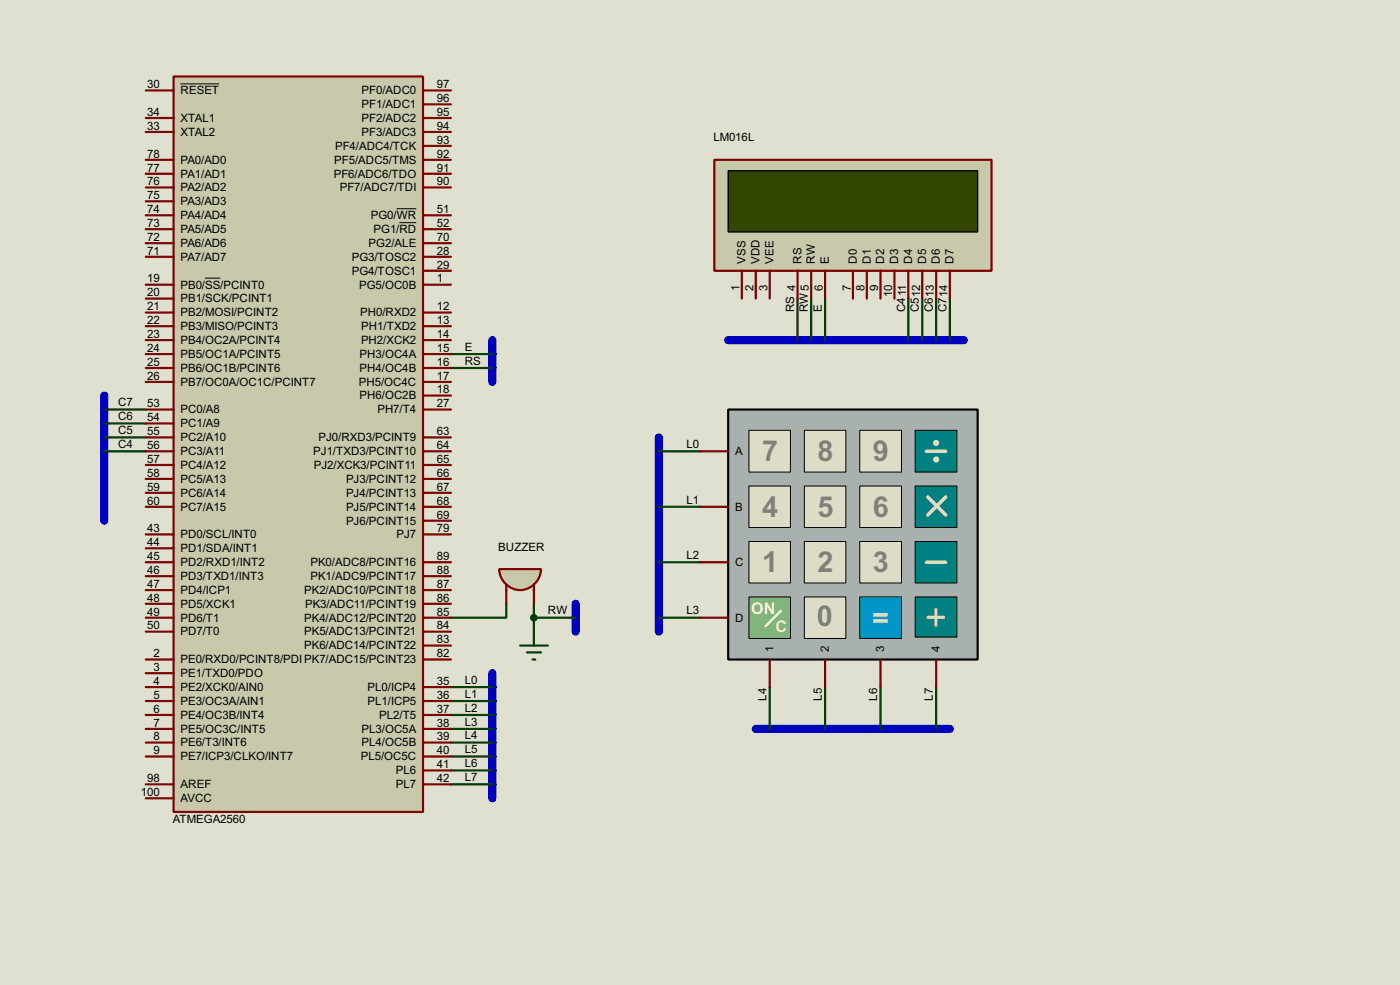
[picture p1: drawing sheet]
<svg xmlns="http://www.w3.org/2000/svg" width="256mm" height="180mm" viewBox="0 0 256 180" stroke-linecap="round" stroke-linejoin="round" font-family="sans-serif">
<path d="M0 0h256.5v180.3h-256.5z" fill="#e0e0d0"/>
<path d="M19.1 72.4v22.9M90.2 62.3v7.6M133.4 62.3h43.2M120.7 80.1v35.5M105.5 110.5v5.1M90.2 123.2v22.9M138.5 133.4h35.5" fill="none" stroke="#0000c0" stroke-width="1.5"/>
<g fill="none" stroke="#004000" stroke-width=".4">
<path d="M146.1 54.7v7.6M148.6 54.7v7.6M151.2 54.7v7.6M166.4 54.7v7.6M169 54.7v7.6M171.5 54.7v7.6M174 54.7v7.6M19.1 75h7.6M19.1 77.5h7.6M82.6 64.8h7.6M82.6 67.4h7.6M19.1 82.6h7.6"/>
<path d="M19.1 80.1h7.6M120.7 82.6h7.6M120.7 92.8h7.6M92.8 110.5v2.6h-10.2M97.8 113.1h7.7M97.8 110.5v5.1M120.7 102.9h7.6M120.7 113.1h7.6M82.6 125.8h7.6M82.6 128.3h7.6M82.6 130.9h7.6M82.6 133.4h7.6"/>
<path d="M82.6 135.9h7.6M82.6 138.5h7.6M141 125.8v7.6M151.2 125.8v7.6M161.3 125.8v7.6M171.5 125.8v7.6M82.6 141h7.6M82.6 143.6h7.6"/>
</g>
<path d="M31.8 14h45.7v134.6h-45.7z" fill="#c8c8aa" stroke="#800000" stroke-width=".4"/>
<g fill="none" stroke="#800000" stroke-width=".4">
<path d="M26.7 16.6h5.1M77.5 16.6h5.1M77.5 19.1h5.1M26.7 24.2h5.1M26.7 21.6h5.1M26.7 39.4h5.1M26.7 36.9h5.1M26.7 34.3h5.1M26.7 31.8h5.1M26.7 29.3h5.1M77.5 24.2h5.1M77.5 21.6h5.1"/>
<path d="M77.5 39.4h5.1M77.5 34.3h5.1M77.5 31.8h5.1M77.5 29.3h5.1M77.5 26.7h5.1M26.7 52.1h5.1M26.7 57.2h5.1M26.7 59.7h5.1M26.7 54.7h5.1M26.7 47h5.1M26.7 42h5.1M26.7 44.5h5.1"/>
<path d="M77.5 52.1h5.1M77.5 57.2h5.1M77.5 59.7h5.1M77.5 47h5.1M77.5 49.6h5.1M77.5 42h5.1M77.5 44.5h5.1M26.7 62.3h5.1M26.7 64.8h5.1M26.7 67.4h5.1M26.7 69.9h5.1M26.7 75h5.1"/>
<path d="M26.7 77.5h5.1M77.5 62.3h5.1M77.5 64.8h5.1M77.5 67.4h5.1M77.5 69.9h5.1M77.5 72.4h5.1M77.5 75h5.1M26.7 97.8h5.1M26.7 80.1h5.1M26.7 82.6h5.1M26.7 85.1h5.1M26.7 87.7h5.1"/>
<path d="M26.7 90.2h5.1M26.7 92.8h5.1M77.5 97.8h5.1M77.5 80.1h5.1M77.5 82.6h5.1M77.5 85.1h5.1M77.5 87.7h5.1M77.5 90.2h5.1M77.5 92.8h5.1M77.5 95.3h5.1M26.7 100.4h5.1M26.7 102.9h5.1"/>
<path d="M26.7 105.5h5.1M26.7 108h5.1M26.7 110.5h5.1M26.7 113.1h5.1M26.7 115.6h5.1M77.5 102.9h5.1M77.5 105.5h5.1M77.5 108h5.1M77.5 110.5h5.1M77.5 113.1h5.1M77.5 115.6h5.1M77.5 118.2h5.1"/>
<path d="M26.7 120.7h5.1M26.7 123.2h5.1M26.7 125.8h5.1M26.7 128.3h5.1M26.7 130.9h5.1M26.7 133.4h5.1M26.7 135.9h5.1M26.7 138.5h5.1M77.5 120.7h5.1M77.5 125.8h5.1M77.5 128.3h5.1M77.5 130.9h5.1"/>
<path d="M77.5 133.4h5.1M77.5 135.9h5.1M77.5 138.5h5.1M26.7 143.6h5.1M26.7 146.1h5.1M77.5 141h5.1M77.5 143.6h5.1"/>
</g>
<path d="M33.1 15.4h7.1M72.7 38.2h3.6M37.6 50.9h2.8M73.2 40.8h3.1" fill="none" stroke="#000" stroke-width=".18"/>
<path d="M130.9 29.3h50.8v20.3h-50.8z" fill="#c8c8aa" stroke="#800000" stroke-width=".4"/>
<path d="M133.4 31.3h45.7v11.2h-45.7z" fill="#324600" stroke="#000" stroke-width=".25"/>
<g fill="none" stroke="#800000" stroke-width=".4">
<path d="M135.9 49.6v5.1M138.5 49.6v5.1M141 49.6v5.1M146.1 49.6v5.1M148.6 49.6v5.1M151.2 49.6v5.1M156.3 49.6v5.1M158.8 49.6v5.1M161.3 49.6v5.1M163.9 49.6v5.1M166.4 49.6v5.1M169 49.6v5.1"/>
<path d="M171.5 49.6v5.1M174 49.6v5.1"/>
</g>
<path d="M133.4 75h45.7v45.7h-45.7z" fill="#a9b1af" stroke="#000" stroke-width=".4"/>
<g fill="#dedcc7" stroke="#000" stroke-width=".18">
<path d="M137.2 78.8h7.6v7.6h-7.6z"/>
<path d="M147.4 78.8h7.6v7.6h-7.6z"/>
<path d="M157.5 78.8h7.7v7.6h-7.7z"/>
</g>
<path d="M167.7 78.8h7.6v7.6h-7.6z" fill="#008080" stroke="#000" stroke-width=".18"/>
<g fill="#dedcc7" stroke="#000" stroke-width=".18">
<path d="M137.2 89h7.6v7.6h-7.6z"/>
<path d="M147.4 89h7.6v7.6h-7.6z"/>
<path d="M157.5 89h7.7v7.6h-7.7z"/>
</g>
<path d="M167.7 89h7.6v7.6h-7.6z" fill="#008080" stroke="#000" stroke-width=".18"/>
<g fill="#dedcc7" stroke="#000" stroke-width=".18">
<path d="M137.2 99.1h7.6v7.6h-7.6z"/>
<path d="M147.4 99.1h7.6v7.6h-7.6z"/>
<path d="M157.5 99.1h7.7v7.6h-7.7z"/>
</g>
<path d="M157.5 109.3h7.7v7.6h-7.7z" fill="#0197c9" stroke="#000" stroke-width=".18"/>
<path d="M167.7 99.1h7.6v7.6h-7.6z" fill="#008080" stroke="#000" stroke-width=".18"/>
<path d="M169.7 82.6h3.6M173.3 91l-3.3 3.3M169.7 102.9h3.6" fill="none" stroke="#dedcc7" stroke-width=".65"/>
<g fill="#c8c8aa" stroke="#dedcc7" stroke-width=".65">
<circle cx="171.5" cy="81.1" r=".25"/>
<circle cx="171.5" cy="84.1" r=".25"/>
</g>
<path d="M167.7 109.3h7.6v7.3h-7.6z" fill="#008080" stroke="#000" stroke-width=".18"/>
<path d="M170 91l3.3 3.3" fill="none" stroke="#dedcc7" stroke-width=".65"/>
<path d="M137.2 109.3h7.6v7.6h-7.6z" fill="#81b57d" stroke="#000" stroke-width=".18"/>
<path d="M143.1 111.8l-2.8 2.8" fill="none" stroke="#fafbdb" stroke-width=".45"/>
<path d="M147.4 109.3h7.6v7.6h-7.6z" fill="#dedcc7" stroke="#000" stroke-width=".18"/>
<path d="M128.3 82.6h5.1M128.3 92.8h5.1M128.3 102.9h5.1M128.3 113.1h5.1M141 120.7v5.1M151.2 120.7v5.1M161.3 120.7v5.1M171.5 120.7v5.1" fill="none" stroke="#800000" stroke-width=".4"/>
<path d="M91.5 104.2h7.6a3.8 3.8 0 0 1-3.8 3.8 3.8 3.8 0 0 1-3.8-3.8z" fill-rule="evenodd" fill="#c8c8aa" stroke="#800000" stroke-width=".4"/>
<path d="M92.8 107v3.5M97.8 107v3.5" fill="none" stroke="#800000" stroke-width=".4"/>
<path d="M95.3 118.2h5.1M96.6 119.4h2.5M97.8 115.6v2.6M97.6 120.7h.5" fill="none" stroke="#004000" stroke-width=".4"/>
<circle cx="97.8" cy="113.1" r=".5" fill="#004000" stroke="#004000" stroke-width=".4"/>
<text font-size="7.9" x="169.5" y="115.5">+</text>
<g font-size="5.9" fill="#808080">
<text x="139.6" y="84.4">7</text>
<text x="149.8" y="84.4">8</text>
<text x="159.9" y="84.4">9</text>
<text x="139.6" y="94.5">4</text>
<text x="149.8" y="94.5">5</text>
<text x="159.9" y="94.5">6</text>
<text x="139.6" y="104.7">1</text>
<text x="149.8" y="104.7">2</text>
<text x="159.9" y="104.7">3</text>
<text x="149.7" y="114.5">0</text>
</g>
<text font-size="5.9" fill="#dedcc7" x="159.8" y="114.9">=</text>
<text font-size="3.3" fill="#fafbdb" x="137.6" y="112.3">ON</text>
<text font-size="3.3" fill="#eff2c4" x="142" y="115.6">C</text>
<g font-size="2.4">
<text x="27" y="16.2">30</text>
<text x="33.1" y="17.3">RESET</text>
<text x="66.2" y="17.3">PF0/ADC0</text>
<text x="80.1" y="16.2">97</text>
<text x="27" y="23.8">33</text>
<text x="27" y="21.2">34</text>
<text x="33.1" y="22.3">XTAL1</text>
<text x="66.2" y="22.3">PF2/ADC2</text>
<text x="66.2" y="19.8">PF1/ADC1</text>
<text x="80.1" y="23.8">94</text>
<text x="80.1" y="21.2">95</text>
<text x="80.1" y="18.7">96</text>
<text x="27" y="28.9">78</text>
<text x="33.1" y="24.9">XTAL2</text>
<text x="33.1" y="30">PA0/AD0</text>
<text x="61.2" y="30">PF5/ADC5/TMS</text>
<text x="61.4" y="27.4">PF4/ADC4/TCK</text>
<text x="66.2" y="24.9">PF3/ADC3</text>
<text x="80.1" y="28.9">92</text>
<text x="80.1" y="26.3">93</text>
<text x="130.7" y="25.9">LM016L</text>
<text x="27" y="33.9">76</text>
<text x="27" y="31.4">77</text>
<text x="33.1" y="35">PA2/AD2</text>
<text x="33.1" y="32.5">PA1/AD1</text>
<text x="61.1" y="32.5">PF6/ADC6/TDO</text>
<text x="62.2" y="35">PF7/ADC7/TDI</text>
<text x="80.1" y="33.9">90</text>
<text x="80.1" y="31.4">91</text>
<text x="27" y="41.6">73</text>
<text x="27" y="39">74</text>
<text x="27" y="36.5">75</text>
<text x="33.1" y="40.1">PA4/AD4</text>
<text x="33.1" y="37.6">PA3/AD3</text>
<text x="67.9" y="40.1">PG0/WR</text>
<text x="80.1" y="39">51</text>
<text x="80.1" y="41.6">52</text>
<text x="27" y="46.6">71</text>
<text x="27" y="44.1">72</text>
<text x="33.1" y="47.7">PA7/AD7</text>
<text x="33.1" y="45.2">PA6/AD6</text>
<text x="33.1" y="42.7">PA5/AD5</text>
<text x="64.4" y="47.7">PG3/TOSC2</text>
<text x="67.5" y="45.2">PG2/ALE</text>
<text x="68.4" y="42.7">PG1/RD</text>
<text x="80.1" y="46.6">28</text>
<text x="80.1" y="44.1">70</text>
<text x="27" y="51.7">19</text>
<text x="33.1" y="52.8">PB0/SS/PCINT0</text>
<text x="64.4" y="50.3">PG4/TOSC1</text>
<text x="65.8" y="52.8">PG5/OC0B</text>
<text x="80.1" y="51.7">1</text>
<text x="80.1" y="49.2">29</text>
<text x="135.5" y="53.2" transform="rotate(-90 135.5 53.2)">1</text>
<text x="136.6" y="48.3" transform="rotate(-90 136.6 48.3)">VSS</text>
<text x="138.1" y="53.3" transform="rotate(-90 138.1 53.3)">2</text>
<text x="139.2" y="48.3" transform="rotate(-90 139.2 48.3)">VDD</text>
<text x="140.6" y="53.3" transform="rotate(-90 140.6 53.3)">3</text>
<text x="141.7" y="48.3" transform="rotate(-90 141.7 48.3)">VEE</text>
<text x="146.8" y="48.3" transform="rotate(-90 146.8 48.3)">RS</text>
<text x="149.3" y="48.3" transform="rotate(-90 149.3 48.3)">RW</text>
<text x="150.8" y="53.3" transform="rotate(-90 150.8 53.3)">6</text>
<text x="151.9" y="48.3" transform="rotate(-90 151.9 48.3)">E</text>
<text x="155.9" y="53.3" transform="rotate(-90 155.9 53.3)">7</text>
<text x="157" y="48.3" transform="rotate(-90 157 48.3)">D0</text>
<text x="158.4" y="53.2" transform="rotate(-90 158.4 53.2)">8</text>
<text x="159.5" y="48.3" transform="rotate(-90 159.5 48.3)">D1</text>
<text x="160.9" y="53.3" transform="rotate(-90 160.9 53.3)">9</text>
<text x="162" y="48.3" transform="rotate(-90 162 48.3)">D2</text>
<text x="164.6" y="48.3" transform="rotate(-90 164.6 48.3)">D3</text>
<text x="167.1" y="48.3" transform="rotate(-90 167.1 48.3)">D4</text>
<text x="169.7" y="48.3" transform="rotate(-90 169.7 48.3)">D5</text>
<text x="172.2" y="48.3" transform="rotate(-90 172.2 48.3)">D6</text>
<text x="174.7" y="48.3" transform="rotate(-90 174.7 48.3)">D7</text>
<text x="27" y="54.3">20</text>
<text x="27" y="56.8">21</text>
<text x="27" y="59.3">22</text>
<text x="33.1" y="55.4">PB1/SCK/PCINT1</text>
<text x="33.1" y="57.9">PB2/MOSI/PCINT2</text>
<text x="66" y="57.9">PH0/RXD2</text>
<text x="80.1" y="56.8">12</text>
<text x="80.1" y="59.3">13</text>
<text x="145.5" y="57.2" transform="rotate(-90 145.5 57.2)">RS 4</text>
<text x="148" y="57.2" transform="rotate(-90 148 57.2)">RW5</text>
<text x="150.6" y="57.2" transform="rotate(-90 150.6 57.2)">E</text>
<text x="163.5" y="54.4" transform="rotate(-90 163.5 54.4)">10</text>
<text x="165.8" y="57.2" transform="rotate(-90 165.8 57.2)">C411</text>
<text x="168.4" y="57.2" transform="rotate(-90 168.4 57.2)">C512</text>
<text x="170.9" y="57.2" transform="rotate(-90 170.9 57.2)">C613</text>
<text x="173.4" y="57.2" transform="rotate(-90 173.4 57.2)">C714</text>
<text x="27" y="61.9">23</text>
<text x="27" y="64.4">24</text>
<text x="33.1" y="60.4">PB3/MISO/PCINT3</text>
<text x="33.1" y="63">PB4/OC2A/PCINT4</text>
<text x="33.1" y="65.5">PB5/OC1A/PCINT5</text>
<text x="65.9" y="65.5">PH3/OC4A</text>
<text x="66.1" y="63">PH2/XCK2</text>
<text x="66.2" y="60.4">PH1/TXD2</text>
<text x="80.1" y="61.9">14</text>
<text x="80.1" y="64.4">15</text>
<text x="85.1" y="64.2">E</text>
<text x="27" y="67">25</text>
<text x="27" y="69.5">26</text>
<text x="33.1" y="68.1">PB6/OC1B/PCINT6</text>
<text x="33.1" y="70.6">PB7/OC0A/OC1C/PCINT7</text>
<text x="65.7" y="70.6">PH5/OC4C</text>
<text x="65.9" y="68.1">PH4/OC4B</text>
<text x="80.1" y="67">16</text>
<text x="80.1" y="69.5">17</text>
<text x="80.1" y="72">18</text>
<text x="85.1" y="66.7">RS</text>
<text x="21.6" y="74.4">C7</text>
<text x="21.6" y="76.9">C6</text>
<text x="27" y="74.6">53</text>
<text x="27" y="77.1">54</text>
<text x="33.1" y="75.7">PC0/A8</text>
<text x="65.9" y="73.1">PH6/OC2B</text>
<text x="69.1" y="75.7">PH7/T4</text>
<text x="80.1" y="74.6">27</text>
<text x="21.6" y="79.5">C5</text>
<text x="21.6" y="82">C4</text>
<text x="27" y="79.7">55</text>
<text x="27" y="82.2">56</text>
<text x="33.1" y="78.2">PC1/A9</text>
<text x="33.1" y="80.8">PC2/A10</text>
<text x="33.1" y="83.3">PC3/A11</text>
<text x="57.4" y="83.3">PJ1/TXD3/PCINT10</text>
<text x="58.3" y="80.8">PJ0/RXD3/PCINT9</text>
<text x="80.1" y="79.7">63</text>
<text x="80.1" y="82.2">64</text>
<text x="125.8" y="82">L0</text>
<text x="134.7" y="83.3">A</text>
<text x="27" y="84.7">57</text>
<text x="27" y="87.3">58</text>
<text x="27" y="89.8">59</text>
<text x="33.1" y="85.8">PC4/A12</text>
<text x="33.1" y="88.4">PC5/A13</text>
<text x="57.5" y="85.8">PJ2/XCK3/PCINT11</text>
<text x="63.4" y="88.4">PJ3/PCINT12</text>
<text x="80.1" y="84.7">65</text>
<text x="80.1" y="87.3">66</text>
<text x="80.1" y="89.8">67</text>
<text x="27" y="92.4">60</text>
<text x="33.1" y="90.9">PC6/A14</text>
<text x="33.1" y="93.5">PC7/A15</text>
<text x="63.4" y="90.9">PJ4/PCINT13</text>
<text x="63.4" y="93.5">PJ5/PCINT14</text>
<text x="80.1" y="92.4">68</text>
<text x="80.1" y="94.9">69</text>
<text x="125.8" y="92.2">L1</text>
<text x="134.7" y="93.5">B</text>
<text x="27" y="97.4">43</text>
<text x="27" y="100">44</text>
<text x="33.1" y="98.5">PD0/SCL/INT0</text>
<text x="33.1" y="101.1">PD1/SDA/INT1</text>
<text x="63.4" y="96">PJ6/PCINT15</text>
<text x="72.6" y="98.5">PJ7</text>
<text x="80.1" y="97.4">79</text>
<text x="91.3" y="100.8">BUZZER</text>
<text x="27" y="102.5">45</text>
<text x="27" y="105.1">46</text>
<text x="27" y="107.6">47</text>
<text x="33.1" y="103.6">PD2/RXD1/INT2</text>
<text x="33.1" y="106.2">PD3/TXD1/INT3</text>
<text x="56.9" y="106.2">PK1/ADC9/PCINT17</text>
<text x="56.9" y="103.6">PK0/ADC8/PCINT16</text>
<text x="80.1" y="107.6">87</text>
<text x="80.1" y="105.1">88</text>
<text x="80.1" y="102.5">89</text>
<text x="125.8" y="102.3">L2</text>
<text x="134.7" y="103.6">C</text>
<text x="27" y="110.1">48</text>
<text x="27" y="112.7">49</text>
<text x="33.1" y="108.7">PD4/ICP1</text>
<text x="33.1" y="111.2">PD5/XCK1</text>
<text x="33.1" y="113.8">PD6/T1</text>
<text x="55.7" y="113.8">PK4/ADC12/PCINT20</text>
<text x="55.7" y="108.7">PK2/ADC10/PCINT18</text>
<text x="55.9" y="111.2">PK3/ADC11/PCINT19</text>
<text x="80.1" y="112.7">85</text>
<text x="80.1" y="110.1">86</text>
<text x="100.4" y="112.5">RW</text>
<text x="125.8" y="112.5">L3</text>
<text x="134.7" y="113.8">D</text>
<text x="27" y="115.2">50</text>
<text x="33.1" y="116.3">PD7/T0</text>
<text x="55.7" y="118.9">PK6/ADC14/PCINT22</text>
<text x="55.7" y="116.3">PK5/ADC13/PCINT21</text>
<text x="80.1" y="117.8">83</text>
<text x="80.1" y="115.2">84</text>
<text x="141.7" y="119.4" transform="rotate(-90 141.7 119.4)">1</text>
<text x="151.9" y="119.4" transform="rotate(-90 151.9 119.4)">2</text>
<text x="162" y="119.4" transform="rotate(-90 162 119.4)">3</text>
<text x="172.2" y="119.4" transform="rotate(-90 172.2 119.4)">4</text>
<text x="28.1" y="120.3">2</text>
<text x="28.1" y="122.8">3</text>
<text x="28.1" y="125.4">4</text>
<text x="33.1" y="121.4">PE0/RXD0/PCINT8/PDIPK7/ADC15/PCINT23</text>
<text x="33.1" y="123.9">PE1/TXD0/PDO</text>
<text x="80.1" y="125.4">35</text>
<text x="80.1" y="120.3">82</text>
<text x="85.1" y="125.2">L0</text>
<text x="28.1" y="127.9">5</text>
<text x="28.1" y="130.5">6</text>
<text x="33.1" y="126.5">PE2/XCK0/AIN0</text>
<text x="33.1" y="129">PE3/OC3A/AIN1</text>
<text x="33.1" y="131.6">PE4/OC3B/INT4</text>
<text x="67.3" y="126.5">PL0/ICP4</text>
<text x="67.3" y="129">PL1/ICP5</text>
<text x="69.5" y="131.6">PL2/T5</text>
<text x="80.1" y="127.9">36</text>
<text x="80.1" y="130.5">37</text>
<text x="85.1" y="127.7">L1</text>
<text x="85.1" y="130.3">L2</text>
<text x="140.4" y="128.3" transform="rotate(-90 140.4 128.3)">L4</text>
<text x="150.6" y="128.3" transform="rotate(-90 150.6 128.3)">L5</text>
<text x="160.7" y="128.3" transform="rotate(-90 160.7 128.3)">L6</text>
<text x="170.9" y="128.3" transform="rotate(-90 170.9 128.3)">L7</text>
<text x="28.1" y="133">7</text>
<text x="28.1" y="135.5">8</text>
<text x="33.1" y="134.1">PE5/OC3C/INT5</text>
<text x="33.1" y="136.6">PE6/T3/INT6</text>
<text x="66.2" y="134.1">PL3/OC5A</text>
<text x="66.2" y="136.6">PL4/OC5B</text>
<text x="80.1" y="133">38</text>
<text x="80.1" y="135.5">39</text>
<text x="85.1" y="132.8">L3</text>
<text x="85.1" y="135.3">L4</text>
<text x="85.1" y="137.9">L5</text>
<text x="27" y="143.2">98</text>
<text x="28.1" y="138.1">9</text>
<text x="33.1" y="139.2">PE7/ICP3/CLKO/INT7</text>
<text x="66.1" y="139.2">PL5/OC5C</text>
<text x="72.5" y="141.7">PL6</text>
<text x="80.1" y="138.1">40</text>
<text x="80.1" y="140.6">41</text>
<text x="80.1" y="143.2">42</text>
<text x="85.1" y="140.4">L6</text>
<text x="85.1" y="143">L7</text>
<text x="25.8" y="145.7">100</text>
<text x="33.1" y="144.3">AREF</text>
<text x="33.1" y="146.8">AVCC</text>
<text x="72.5" y="144.3">PL7</text>
<text x="31.6" y="150.7">ATMEGA2560</text>
</g>
</svg>
